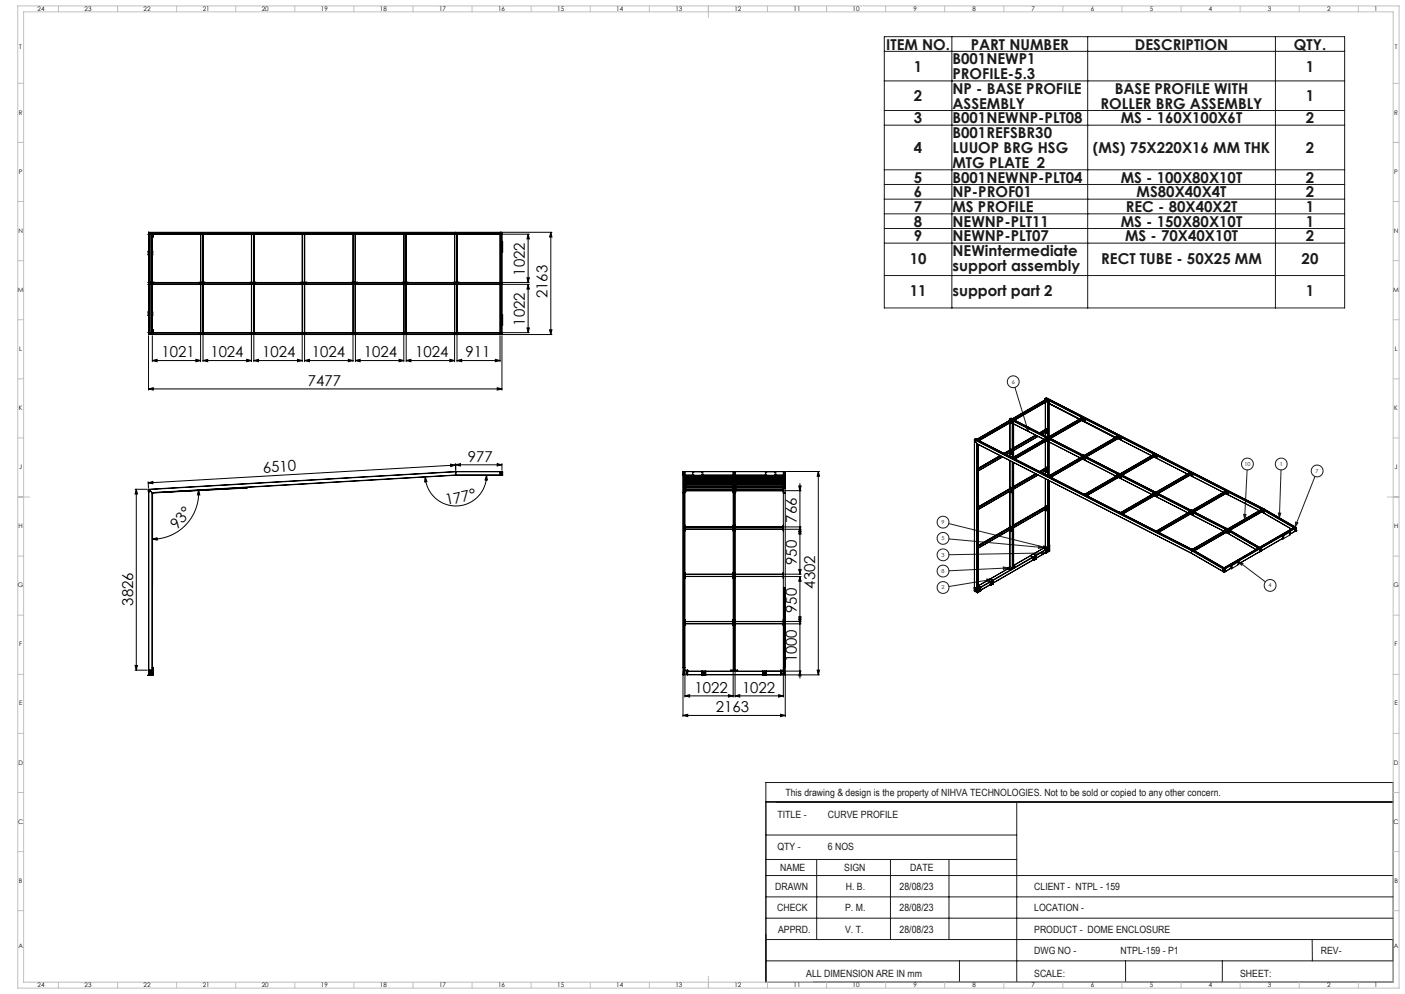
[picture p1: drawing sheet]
<svg xmlns="http://www.w3.org/2000/svg" width="1189mm" height="841mm" viewBox="0 0 1189 841" stroke-linecap="round" stroke-linejoin="round" font-family="sans-serif">
<g fill="none" stroke="#000" stroke-width=".85">
<path d="M426 197h41M426 198h22M447 198l1 4h-2zM447 198v41M466 197v86M466 197l1 4h-2zM426 239h22M446 235h2l-1 4zM426 241h22M447 241l1 4h-2zM447 241v40M446 277h2l-1 4z"/>
<path d="M465 279h2l-1 4zM126 284v46M129 284v22M170 282v24M172 282v24M213 282v24M215 282v24M256 282v24M258 282v24M299 282v24M301 282v24M342 282v24"/>
<path d="M344 282v24M385 282v24M387 282v24M423 284v22M425 284v46M426 283h41M426 281h22M129 305l4-1v2zM129 305h41M166 304l4 1-4 1zM172 305l4-1v2zM172 305h41"/>
<path d="M209 304l4 1-4 1zM215 305l4-1v2zM215 305h41M252 304l4 1-4 1zM258 305l4-1v2zM258 305h41M295 304l4 1-4 1zM301 305l4-1v2zM301 305h41M338 304l4 1-4 1zM344 305l4-1v2zM344 305h41"/>
<path d="M381 304l4 1-4 1zM387 305l4-1v2zM387 305h36M419 304l4 1-4 1zM126 329l4-1v2zM126 329h299M421 328l4 1-4 1zM381 393l4 1-4 1zM385 394l-260 15M386 393l4-1v2zM386 392v6l-1-5M386 393h39"/>
<path d="M421 392l4 1-4 1zM425 392v6M666 399h28M693 399v172M693 399l1 4h-2zM114 414h11M115 414l1 4h-2zM115 414v153M125 408l1 5M125 409l4-2v2zM168 415l1 4h-2zM168 415a39 39 0 0 1-39 41"/>
<path d="M360 404l1 3-2 1zM412 402v4h-2zM412 402a26 26 0 0 1-25 26 26 26 0 0 1-27-24M664 415h14M676 411h2l-1 4zM677 409v77M129 456l4-1v2zM664 446h14M664 448h14M677 446l1 4h-2zM677 448l1 4h-2zM664 486h14"/>
<path d="M664 488h14M676 482h2l-1 4zM677 488l1 4h-2zM677 488v86M664 526h14M664 528h14M676 522h2l-1 4zM676 524h2l-1 4zM114 563h2l-1 4zM114 567h11M578 568v38M580 568v22"/>
<path d="M620 568v22M622 568v22M646 568h32M646 571h48M663 568v22M665 568v38M677 568l1 4h-2zM692 567h2l-1 4zM580 589l4-1v2zM580 589h40M616 588l4 1-4 1zM622 589l4-1v2z"/>
<path d="M622 589h41M659 588l4 1-4 1zM578 605l4-1v2zM578 605h87M661 604l4 1-4 1zM648 678v153"/>
</g>
<g fill="none" stroke="#191924" stroke-width=".85">
<path d="M748 31h390v230h-390zM806 31v230M920 31v230M1079 31v230M748 43h390M748 68h390M748 94h390M748 106h390M748 144h390M748 156h390M748 169h390M748 181h390"/>
<path d="M748 193h390M748 206h390M748 233h390M859 328l11 37M868 362l2-1v4zM1055 398l-2 41M1084 398l-1 40M1113 403l-17 43M1052 435h2l-1 4zM1082 434h2l-1 4zM803 443l84 21M803 456l80 7"/>
<path d="M1097 442h1l-2 4zM849 480l4 1-4 1zM879 462l4 1-4 1zM881 467l5 1-4 1zM883 462l4 2h-4zM886 468l-83 1M1048 475l23 17M1048 475l4 2-1 1zM835 490h4l-4 2zM839 490l-36 6M853 481l-50 2M648 662h531v169h-531z"/>
<path d="M648 678h531M860 678v153M648 706h212M648 727h212M691 727v68M754 727v68M803 727v68M648 759h531M648 741h531M648 777h531M648 795h531M1110 795l1 18"/>
<path d="M648 813h531M812 813v18M953 813v18M1034 813v18"/>
<circle cx="857" cy="323" r="5"/>
<circle cx="1056" cy="393" r="5"/>
<circle cx="1084" cy="393" r="5"/>
<circle cx="1115" cy="398" r="5"/>
<circle cx="798" cy="456" r="5"/>
<circle cx="798" cy="442" r="5"/>
<circle cx="798" cy="469" r="5"/>
<circle cx="798" cy="497" r="5"/>
<circle cx="798" cy="483" r="5"/>
<circle cx="1075" cy="495" r="5"/>
</g>
<g fill="none" stroke="#c0c0c0" stroke-width=".85">
<path d="M15 5h1169v831h-1169zM20 10h1159v821h-1159zM49 5v5M99 5v5M149 5v5M199 5v5M249 5v5M299 5v5M349 5v5M399 5v5M449 5v5M499 5v5"/>
<path d="M549 5v5M599 5v10M649 5v5M699 5v5M749 5v5M799 5v5M849 5v5M899 5v5M949 5v5M999 5v5M1049 5v5M1099 5v5"/>
<path d="M1149 5v5M15 71h5M1179 71h5M15 121h5M1179 121h5M15 171h5M1179 171h5M15 221h5M1179 221h5M15 271h5M1179 271h5M15 321h5"/>
<path d="M1179 321h5M15 371h5M1179 371h5M15 421h10M1174 421h10M15 471h5M1179 471h5M15 521h5M1179 521h5M15 571h5M1179 571h5M15 621h5"/>
<path d="M1179 621h5M15 671h5M1179 671h5M15 721h5M1179 721h5M15 771h5M1179 771h5M49 831v5M99 831v5M149 831v5M199 831v5M249 831v5"/>
<path d="M299 831v5M349 831v5M399 831v5M449 831v5M499 831v5M549 831v5M599 826v10M649 831v5M699 831v5M749 831v5M799 831v5M849 831v5"/>
<path d="M899 831v5M949 831v5M999 831v5M1049 831v5M1099 831v5M1149 831v5"/>
</g>
<g fill="#000">
<path d="M465 279h2l-1 4zM466 197l1 4h-2zM692 567h2l-1 4zM693 399l1 4h-2z"/>
<path d="M129 305l4-1v2zM166 304l4 1-4 1zM172 305l4-1v2zM209 304l4 1-4 1zM215 305l4-1v2zM252 304l4 1-4 1zM258 305l4-1v2zM295 304l4 1-4 1zM301 305l4-1v2zM338 304l4 1-4 1zM344 305l4-1v2zM381 304l4 1-4 1z"/>
<path d="M387 305l4-1v2zM419 304l4 1-4 1zM580 589l4-1v2zM616 588l4 1-4 1zM622 589l4-1v2zM659 588l4 1-4 1zM578 605l4-1v2zM661 604l4 1-4 1z"/>
<path d="M381 393l4 1-4 1zM125 409l4-2v2z"/>
<path d="M421 392l4 1-4 1zM386 393l4-1v2zM421 328l4 1-4 1zM126 329l4-1v2z"/>
<path d="M115 414l1 4h-2zM114 563h2l-1 4zM447 198l1 4h-2zM446 235h2l-1 4zM447 241l1 4h-2zM446 277h2l-1 4zM676 411h2l-1 4zM677 446l1 4h-2zM677 448l1 4h-2zM676 482h2l-1 4zM677 488l1 4h-2zM676 522h2l-1 4zM676 524h2l-1 4zM677 568l1 4h-2z"/>
<path d="M360 404l1 3-2 1zM412 402v4h-2z"/>
<path d="M129 456l4-1v2zM168 415l1 4h-2z"/>
</g>
<path d="M868 362l2-1v4zM1048 475l4 2-1 1zM1052 435h2l-1 4zM1082 434h2l-1 4zM1097 442h1l-2 4zM835 490h4l-4 2zM849 480l4 1-4 1zM881 467l5 1-4 1zM879 462l4 1-4 1zM883 462l4 2h-4z" fill="#191924"/>
<g fill="none" stroke="#000" stroke-width=".85">
<path d="M125 198h1M125 198h.1M126 198h262M126 198h.1M126 198h299M126 197h299M126 197h.1M126 197v86M126 198v41M127 198v41M129 198v41M129 198h.1"/>
<path d="M129 198v2M129 198h1M130 198h.1M130 198v2M168 198h1M168 198h.1M169 198h.1M170 198v41M172 198v41M173 198h.1M211 198h1M211 198h.1"/>
<path d="M212 198h.1M213 198v41M215 198v41M216 198h.1M254 198h1M254 198h.1M255 198h.1M256 198v41M258 198v41M259 198h.1M297 198h1M297 198h.1"/>
<path d="M298 198h.1M299 198v41M301 198v41M302 198h.1M340 198h.1M341 198h.1M342 198v41M344 198v41M345 198h.1M383 198h1M383 198h.1M384 198h.1"/>
<path d="M385 198v41M386 198h.1M386 197h.1M386 197v1M387 198v41M388 198h.1M423 197h.1M423 197v86M423 198v41h-35M423 198h-35M425 197h.1M425 197v86"/>
<path d="M425 198v41M425 197v1M126 200v1M126 213v3M126 201h.1M129 213h.1M129 216h.1M129 200h.1M129 200v1M129 200h1M129 213v3M130 200l-1 1"/>
<path d="M425 205v8M126 239h299M126 237h.1M129 237h.1M130 239h.1M130 239h-5h263M169 239h-1M169 239h.1M169 239h4M173 239h.1M212 239h-1M212 239h.1"/>
<path d="M212 239h4M216 239h.1M255 239h-1M255 239h.1M255 239h4M259 239h.1M298 239h-1M298 239h4M298 239h.1M302 239h.1M340 239h.1M341 239h4"/>
<path d="M345 239h.1M384 239h-1M384 239h4M384 239h.1M386 239h.1M386 239v1M388 239h.1M425 239v1M126 240h.1M126 242v1M126 240h299M126 241v41h299"/>
<path d="M126 241v40M127 241v40M129 241v40M129 242v1M130 241h.1M168 241h1M169 241h4M169 241h.1M170 241v40M172 241v40M173 241h.1M211 241h1"/>
<path d="M212 241h.1M212 241h4M213 241v40M215 241v40M216 241h.1M254 241h1M255 241h4M255 241h.1M256 241v40M258 241v40M259 241h.1M297 241h1"/>
<path d="M298 241h4M298 241h.1M299 241v40M301 241v40M302 241h.1M340 241h.1M341 241h.1M341 241h4M342 241v40M344 241v40M345 241h.1M383 241h1"/>
<path d="M384 241h4M384 241h.1M385 241v40M386 240h.1M387 241v40M388 241h-263h5M388 241h.1M388 241h35v40h-35M425 240v42M126 264v3M126 279h.1M129 279h1z"/>
<path d="M129 267h.1M129 264h.1M129 279h.1M129 264v3M129 279v2M130 279v2M425 266v9M125 281h1M125 281h.1M126 281h262M126 283h.1M126 283h299"/>
<path d="M129 281h.1M129 281h1M130 281h.1M168 281h1M168 281h.1M169 281h.1M173 281h.1M211 281h1M211 281h.1M212 281h.1M216 281h.1M254 281h1"/>
<path d="M254 281h.1M255 281h.1M259 281h.1M297 281h1M297 281h.1M298 281h.1M302 281h.1M340 281h.1M345 281h.1M383 281h1M383 281h.1M384 281h.1"/>
<path d="M386 283h.1M386 282h.1M386 282v1M388 281h.1M423 283h.1M425 283h.1M425 282v1M884 337v1M884 337h.1M884 337l3 2M884 337l4 2M885 337h.1"/>
<path d="M885 337l184 94M885 337l185 95M885 338h.1M885 338l-28 16M885 338h1M885 337h1M885 337l184 93M886 340l2 1M886 340l1 1M886 338l1 1M886 338l-28 17M887 339h.1"/>
<path d="M887 339l-29 16M887 340h.1M887 339h1M888 339h.1M888 339h-1M888 339v2M854 355v1M854 355h.1M854 355l186 94M855 355h.1M855 358v23M855 354h.1"/>
<path d="M855 354l184 94M855 358v22M855 355l-28 17M855 355l1 1M855 354h1M856 354h.1M856 354l185 95M856 357l2 1M856 357l1 1M856 356h1M856 356l-28 16M857 358h.1"/>
<path d="M857 354h.1M857 358l27 14M857 354l1 1M857 356v1M857 358v29M857 356l-29 17M857 356h1M857 356h.1M858 358h.1M858 356v2M858 359v28M858 355h.1"/>
<path d="M859 355l28-16zM859 356h.1M885 340v23M885 340v22M887 341h.1M887 341l27 13M887 341v29M887 341l26 14M888 341h.1M888 342v27M915 353v1M915 353h.1"/>
<path d="M915 353l3 1M915 356l29 14M916 353h.1M916 353l-29 17M916 356l28 14M916 353l1 1M916 355l2 1M917 354h.1M917 354l-29 17M917 354v1M917 355h.1M917 355l-28 16"/>
<path d="M918 354v1M918 355v1M918 356h.1M918 355h.1M825 372v126M825 372h.1M825 372l183 94M825 372l2 3M825 371h.1M825 371l184 94M825 371v1M826 371h.1"/>
<path d="M827 372h.1M827 375h.1M827 375l181 93M827 375v124M827 372h1M827 376v120M828 376v120M828 372h.1M829 373l28-16zM829 373h.1M855 380h.1M855 380h1"/>
<path d="M876 368l-18 11M877 368l-19 11M877 369l-19 11M882 367l3-2zM885 370v1M885 366h.1M885 366v3M885 374v22M885 363h.1M885 363l-5 3 5-3M885 370h.1M885 373v22"/>
<path d="M885 363v1M885 362h.1M885 366l1 1M885 362l1 1M885 364h.1M885 364l-5 3M885 364v1M886 371h.1M886 373l28 14M886 371l-29 16 1 1M886 371h1M886 363h.1"/>
<path d="M886 369h.1M886 367h.1M886 363v4M886 373h2M887 373v29M887 373v30M887 371v1M887 371l-29 17M887 370h.1M887 372h.1M887 372l-28 16M887 370l1 1"/>
<path d="M887 372l-29 16M888 372h.1M888 372v1M888 373h.1M888 374v28M888 371h.1M889 371h.1M945 368v1M945 368h.1M945 368l3 2M946 369h.1M946 371l29 15"/>
<path d="M946 369l-29 16M946 369l1 1M947 371l1 1M947 370h.1M947 370l-28 16M947 370l-28 17M948 370h.1M948 370v2M949 372h.1M386 399h.1M386 399h39v3h-39M386 399h39"/>
<path d="M386 399v3M386 399l-260 15M423 399v3M423 399h.1M425 399h.1M425 399v3M578 399h.1M578 399v3M578 399h87M578 399v172M586 399v3M595 399v3"/>
<path d="M620 399v3M621 399h.1M622 399h.1M622 399v3M648 399v3M657 399v3M665 399h.1M665 399l-1 3M665 399v18M828 398l20-11-20 12M846 385l-18 11 18-10M847 386l-19 11"/>
<path d="M850 384l5-3zM852 385l3-2zM855 383l1 1M855 383v3M855 390v23M855 390v22M855 381h.1M855 381l-5 3M855 383h.1M855 381v2M856 380h.1M856 387h.1"/>
<path d="M856 384h.1M856 380v4M857 391v90M858 391v89M858 381l20-12-20 12M858 388h.1M859 388h.1M885 399h.1M885 398v3M885 396h.1M885 396l-5 3M885 399v2"/>
<path d="M885 395h.1M885 399h1M885 395l1 1M885 396v1M885 398l-3 2M885 397v1M885 397l-5 2M886 396h.1M886 399h.1M886 396v3M915 386v1M915 386h.1"/>
<path d="M916 386h.1M916 388l28 15M916 386l-29 17M916 386l1 1M916 385h.1M917 388l1 1M917 387h.1M917 387l-28 16M917 385h.1M917 385l2 1M917 388h.1M917 388l-28 16"/>
<path d="M917 387v1M917 387l-28 17M918 388h.1M918 388v1M918 389h.1M918 388l1 1M919 389h-1M919 386h.1M920 387h.1M976 384l-1 1M976 384h.1M976 384h-1"/>
<path d="M976 384l3 2M976 384l-28 17M976 387l29 14M976 384l2 1M977 386l2 1M978 385h.1M978 385l-29 17M978 385v1M978 386h.1M979 386h.1M979 385v1M979 387h.1"/>
<path d="M979 386v1M1006 400h.1M1006 399h.1M1006 399v1M1006 399l3 2M1007 400h.1M1007 400l1 1M1007 400l-29 17h1M126 414v2M126 414h.1M126 416h.1M126 414v157"/>
<path d="M126 414v154M126 414l3 3M129 417h.1M129 417v151M129 417v148M129 417v80M138 416l71-3-80 4M386 402h.1M386 402h39M386 402l-257 15M423 402h.1M423 402h2"/>
<path d="M425 402h.1M578 402v163M578 417h2M579 402v-3v166M580 409h.1M580 407h.1M580 411h.1M580 414h.1M580 413h.1M580 416h.1M580 408h.1M580 406h.1"/>
<path d="M580 404h.1M580 403h.1M580 402v165h2M580 409h40M580 413v1M580 407h40M580 403v1M580 405h40M580 413h40M580 408h40M580 403h40M580 410h40"/>
<path d="M580 415h40M580 412h40M580 402h40M586 402h-8h87h-8M595 402h53M620 411h.1M620 413v1M620 411v2M620 414h.1M620 416h.1M620 414v2M620 408h.1"/>
<path d="M620 409h.1M620 403v1M620 404h.1M620 406h.1M620 404v2M620 402v1M620 408v1M620 413h.1M620 403h.1M620 402l1 165M620 417h2M620 409v2"/>
<path d="M620 411h-40l40 1M620 414h-40h40M620 407v1M620 404h-40h40M620 402v165M621 402h.1M622 402h.1M622 402v165M622 414h41h-41M622 409v2M622 404h41h-41M622 407v1"/>
<path d="M622 411h41l-41 1M622 411h.1M622 414h.1M622 416h.1M622 409h.1M622 406h.1M622 404h.1M622 413h.1M622 408h.1M622 403h.1M622 414v2M622 404v2"/>
<path d="M622 403v1M622 413v1M622 411v2M622 405h41M622 413h41M622 408h41M622 403h41M622 410h41M622 415h41M622 402v1M622 408v1M622 412h41"/>
<path d="M622 407h41M622 402h41M663 416h.1M663 411h.1M663 409h-41M663 406h.1M663 403v1M663 404h.1M663 408h.1M663 407h-41M663 409h.1M663 413v1"/>
<path d="M663 414h.1M663 407h.1M663 402v15M663 413h.1M663 403h.1M663 417h.1M663 417v150h-2M663 417h2M663 413h2M663 402v-3v14M665 417h.1M665 402l-1 11"/>
<path d="M665 417v154M855 416h.1M855 416v30M855 413h.1M855 413l-27 16M855 416v29M855 412h.1M855 413v1M855 416l1 1M855 412l1 1M855 414h.1M855 414l-27 15"/>
<path d="M855 415h.1M855 415l-27 16M855 414v1M855 414l-27 16M856 413h.1M856 417h.1M856 413v4M876 401l-18 11M877 401l-19 11M878 402l-20 12M885 405v24M885 405v23"/>
<path d="M886 402h.1M887 406v57M887 406v55M887 406h.1M887 403h.1M887 403h2M888 407v54M889 403h.1M889 404h.1M889 404h1M917 418h.1M918 418h.1"/>
<path d="M918 418l1 1M919 419h.1M920 419l28-16zM920 419h.1M946 401l-1 1M946 401h.1M946 402l-28 16M946 404l29 14M946 402h2M947 401h.1M947 404h2M948 402v1"/>
<path d="M948 402l-29 17M948 401h.1M948 401l1 1M948 403h.1M948 403l-29 16M949 403h.1M949 403v1M949 404v1M949 404h.1M949 402h.1M950 402l28-16zM950 402h.1"/>
<path d="M976 417h.1M976 417v1M977 417h.1M977 417l-29 17M977 419l28 15M977 417l1 1M977 416h.1M977 416l3 2M977 419l2 1M978 418h.1M978 418l-29 16M978 419h.1"/>
<path d="M978 418v1M978 418l-28 17M978 419l-28 16M979 419h.1M979 419v1M979 420h.1M979 417h.1M980 418l28-17zM980 418h.1M1007 402l28 15M1007 402l2 1M1008 401h.1"/>
<path d="M1008 401l-29 16M1008 401l-28 16M1009 401h.1M1009 403h.1M1009 401v2M1036 415v1M1036 415h.1M1036 415l3 2M1037 415h.1M1037 415l-28 17M1037 418l29 14M1037 415l1 1"/>
<path d="M1038 417l2 1M1038 416h1M1038 416l-28 17M1039 417h.1M1039 417l-28 16M1039 416v1M1039 416l-29 17M1039 417h1M1040 417v1M1040 418h.1M1040 417h.1M885 431l1 1"/>
<path d="M885 428h.1M885 431v31M885 429h.1M885 429l-27 15 27-15M885 428h1M885 429l-27 16M885 431h.1M885 429v2M886 428h.1M886 432h.1M886 428v4M947 433h.1"/>
<path d="M948 434h1M949 434h.1M950 435h.1M1006 432v1M1006 432h.1M1007 433h.1M1007 433l-29 16M1007 433h1M1007 435l29 14M1008 432h.1M1008 435l2 1M1008 433h.1"/>
<path d="M1008 433l-28 17M1009 432h.1M1009 432l1 1M1009 434l-29 16M1009 434h.1M1009 434l-28 16M1010 434h.1M1010 434v2M1010 434v1M1010 435v1M1010 433h.1M1011 433h.1"/>
<path d="M1067 430v2M1067 430h.1M1067 430l3 2M1068 431l-29 17M1068 433v1M1068 431l1 1M1068 433l2 1M1068 433h.1M1068 434h.1M1068 433l25 15M1069 431h-1M1069 431l27 16"/>
<path d="M1069 432h.1M1069 432l-29 16h-1M1069 432l-28 17M1069 432l-29 16M1069 430l28 16M1069 430v1M1069 433h.1M1069 430h.1M1069 430l27 16M1070 432h.1M1070 432v2M1070 432l25 14"/>
<path d="M1070 434h.1M580 449h.1M580 444h.1M580 448h40M580 446h40M620 449h.1M620 445h.1M620 445v4M620 444h.1M622 449h.1M622 444h.1M622 445v4"/>
<path d="M622 448h41M622 446h41M663 449h.1M663 445h.1M663 444h.1M855 449h.1M855 448v31M855 446h.1M855 446l-27 16M855 449v31M855 445h.1M855 449h1"/>
<path d="M855 445l1 1M855 446v1M855 448h.1M855 448l-27 16M855 447v1M855 447l-27 15M856 446h.1M856 449h.1M856 446v3M858 446l27-15zM978 449h.1M979 449h.1"/>
<path d="M979 449l1 1M980 450h.1M981 450h.1M1037 448v1M1037 448h.1M1037 448l3 1M1038 448l-29 17M1038 451h.1M1038 448l1 1M1038 447h.1M1038 450l2 1M1038 450v1"/>
<path d="M1038 451l25 14M1039 448l27 16v3M1039 448l-1 1M1039 449h.1M1039 449l-29 17-1-1M1039 448h.1M1039 449v1M1039 449l-29 17M1039 448l28 16M1039 450h.1M1040 449v1M1040 449h.1"/>
<path d="M1040 450v1M1040 450l25 14M1040 450h.1M1040 451h.1M1041 449h.1M1085 456l-37 21 18-10M1085 456l-18 10M1085 453l1 1M1085 456h1M1085 453v3M1086 454v2M1092 450v2l-6 4"/>
<path d="M1092 450h-1l-6 3M1092 450l-6 4M1095 446l-29 17-27-15M1096 446h.1M1096 449h.1M1096 447v2M1096 446l-61 35M1096 446h1M1096 447h.1M1097 446v1M1097 449h.1M1097 449h-1"/>
<path d="M1097 446l-1 1M1097 447h-1M1097 447h.1M1097 446h.1M1097 446l-61 36M1097 446v3M1097 449l-5 3M855 479v1M855 479l-2 2M855 480l2 1M858 478l1 1M859 479v1"/>
<path d="M859 479l-4 3M872 470h.1M872 470l2 1M872 470l-14 8M874 474h1M874 474h.1M874 471l-19 11-2-1M874 471l-34 20M874 471h.1M874 469h.1M874 469l-2 1M874 471v3"/>
<path d="M874 469l3 1M875 474h.1M875 472v1zM875 472h.1M875 473l1-1-1 1zM876 473h-1M876 471v1zM876 471h.1M876 471v1M877 470v3M877 470l-3 1M877 473h.1"/>
<path d="M877 473l-3 1M877 473l-2 1M883 463l2 2M883 463v1M883 463h.1M883 464h.1M883 464l-9 5M883 463l2 1M883 464l2 1M883 464l-8 5 1 1 9-5M884 463h.1M885 462h.1"/>
<path d="M885 462l-2 1M885 462l2 1M885 464h.1M885 464v4M885 465h.1M885 468h.1M885 467l-8 5 8-4M885 465l-11 6M885 464v1M885 465h1M885 465v3M885 468h1"/>
<path d="M886 465h-1M886 465h.1M886 468h.1M886 465v3M886 465v1M886 467h.1M886 466v1M887 463l-2 1M887 464h.1M887 462v2M887 462h.1M887 464l-2 1"/>
<path d="M887 461v1M887 464l-1 1M887 465h.1M887 466h.1M888 466h.1M888 464h.1M888 466h-1M888 464l-1 1M888 464v1M888 463h.1M888 462h.1M888 461h.1"/>
<path d="M888 461h-1M888 465h-1M888 461l-1 1M888 461v5l-2 2M1008 464h.1M1008 464l3 2M1008 466l28 16M1008 466v2M1008 468h.1M1008 468l28 16M1008 466h.1M1009 465h.1"/>
<path d="M1009 465l28 16M1009 465l-1 1M1009 465l27 15M1011 466h.1M1011 466l28-16zM1042 479h.1M1042 479v2M1048 475v3l-6 3M1048 475l-6 4M1066 467h.1M1066 464v3M1066 464h.1"/>
<path d="M1067 464h.1M1067 464v2M1067 466h.1M1067 466l-1 1M1067 464h-1M580 484h.1M580 489h.1M580 486h40M580 488h40M620 489h.1M620 485h.1M620 484h.1"/>
<path d="M620 485v4M622 484h.1M622 489h.1M622 485v4M622 486h41M622 488h41M663 489h.1M663 485h.1M663 484h.1M663 497h2M663 497v68M664 497v68"/>
<path d="M824 498l1 2M825 497l2 1M825 497v1M825 497h.1M825 500h.1M825 498h.1M825 498v2M825 498l2 1M825 498h-1M827 499h.1M827 499l-2 1M827 499v2"/>
<path d="M827 498h.1M827 496v2M827 496h.1M827 498v1M827 496v1M827 496v5M827 497v4M828 497h.1M828 498h.1M828 496v1M828 496h.1M828 499h.1"/>
<path d="M828 496h-1M828 495l1 2M828 496h1M828 496v2M829 496l-1 1M829 496h.1M829 496v1M829 498h.1M829 500h.1M829 499h.1M829 499v1M829 497h1"/>
<path d="M829 497h-1M829 497h.1M829 497l-1 1M830 497h.1M830 497l-2 1M830 497v3l-3 1M836 491h.1M836 491l-8 5M836 491l2 1M838 495h.1M838 492l-10 6M838 492l-8 5"/>
<path d="M838 495l-8 4M838 492h.1M838 492v3M838 490l-2 1M838 490l2 1M839 493h.1M839 493h-1M839 494h.1M839 494h1M840 492h.1M840 492l-1 1M840 494h-1"/>
<path d="M840 494v-1l-1 1M840 491h.1M840 491l-2 1M840 493l34-19zM840 494l-2 1M840 494h1M840 491v3M841 494h.1M841 494l-3 1M853 481h.1M853 480v1M853 481l-15 9"/>
<path d="M853 481l2 1M854 480h.1M855 482h.1M855 482l-15 9-2-1M856 481h.1M857 481h.1M858 480l-1 1M858 480h.1M859 480l-4 2M1035 481v3M1035 481h.1M1035 483v1"/>
<path d="M1035 483h.1M1035 481v2M1035 481l1 1M1035 484h1M1035 484h.1M1036 482h.1M1036 482v2M1036 484h.1M1037 481h.1M1037 484h.1M1037 484h-1M1037 481l-1 1"/>
<path d="M1037 483v1M1037 481v2M1042 481l-5 3M1042 481h.1M1042 481l-6 3M826 501h1M826 501h.1M827 501h.1M827 501h-1M827 501v1M828 500v1M828 500h.1"/>
<path d="M580 525h.1M580 529h.1M580 524h.1M580 524v1M580 526h40M580 528h40M620 529h.1M620 525v4M620 525h.1M620 524v1M622 524v1M622 525h.1"/>
<path d="M622 529h.1M622 525v4M622 526h41M622 528h41M663 529h.1M663 524v1M663 525h.1M663 524h.1M125 571h.1M125 571h2M126 567h3M126 568h.1"/>
<path d="M126 568h3M127 571h.1M127 570h.1M127 569h.1M127 570v1M127 569v1M127 570h1M127 569h1M128 571h.1M128 569h.1M128 570h.1M128 569v1"/>
<path d="M128 571h1M128 570v1M128 570v-2h-1v3M128 571h1zM129 568h-3v3h1h-1M129 567h.1M129 568h.1M129 571h1M129 565h1M129 567v1M129 565h.1M129 565v2"/>
<path d="M129 568v3M129 571h.1M129 565v6M130 565v6M578 571h.1M578 571h16M578 565h2M578 565h.1M580 567h2M582 567v4M582 567h.1M582 567v1"/>
<path d="M582 571h.1M582 571h12M582 568h36M582 568h12M594 571h.1M594 568h.1M594 568v3M594 571h3M594 569h.1M595 569v1M595 569h.1M595 570v1"/>
<path d="M595 571h.1M595 570h.1M595 571h1M595 570h1M596 570h.1M596 571h.1M596 569h.1M596 570v1M596 570h-1v1h1M596 569v1M597 571h.1M597 568v3"/>
<path d="M597 568h.1M597 571h48M597 568h48M618 567h6M618 568h1M619 567l-1 1M619 567h5M619 568h5M619 567v1M624 567h.1M624 568h.1M624 567v1"/>
<path d="M624 568h37M645 568v3M645 571h.1M645 568h.1M645 571h3M646 569h.1M646 570h.1M646 569v1M646 570h2v1h-2M646 570v1M646 571h.1M646 571h1"/>
<path d="M646 570h1M647 571h.1M647 570h.1M647 569h.1M647 570v1M648 569v1M648 569h.1M648 571h.1M649 571h.1M649 568h.1M649 571h12M649 568h12"/>
<path d="M649 568l-1 3M661 567h.1M661 571h.1M661 567v4M661 567v1M661 567h2M664 565h-1M664 565h1M665 571h-1M665 571h-16"/>
<circle cx="857" cy="357" r=".1"/>
<circle cx="885" cy="363" r=".1"/>
<circle cx="948" cy="371" r=".1"/>
<circle cx="587" cy="400" r=".2"/>
<circle cx="594" cy="400" r=".2"/>
<circle cx="649" cy="400" r=".2"/>
<circle cx="656" cy="400" r=".2"/>
<circle cx="885" cy="399" r=".1"/>
<circle cx="885" cy="396" r=".1"/>
<circle cx="918" cy="388" r=".1"/>
<circle cx="587" cy="401" r=".2"/>
<circle cx="594" cy="401" r=".2"/>
<circle cx="649" cy="401" r=".2"/>
<circle cx="656" cy="401" r=".2"/>
<circle cx="948" cy="403" r=".1"/>
<circle cx="979" cy="419" r=".1"/>
<circle cx="1009" cy="402" r=".1"/>
<circle cx="1039" cy="417" r=".1"/>
<circle cx="885" cy="429" r=".1"/>
<circle cx="1009" cy="435" r=".1"/>
<circle cx="855" cy="446" r=".1"/>
<circle cx="1086" cy="454" r=".2"/>
<circle cx="1086" cy="455" r=".2"/>
<circle cx="1091" cy="452" r=".1"/>
<circle cx="1091" cy="451" r=".1"/>
<circle cx="858" cy="479" r=".2"/>
<circle cx="1043" cy="479" r=".1"/>
<circle cx="1048" cy="477" r=".1"/>
<circle cx="1048" cy="476" r=".1"/>
<circle cx="839" cy="493" r=".3"/>
<circle cx="840" cy="493" r=".3"/>
<circle cx="1043" cy="480" r=".1"/>
<circle cx="579" cy="565" r=".2"/>
<circle cx="579" cy="567" r=".2"/>
<circle cx="579" cy="567" r=".3"/>
<circle cx="579" cy="565" r=".3"/>
<circle cx="579" cy="568" r=".2"/>
<circle cx="579" cy="570" r=".2"/>
<circle cx="579" cy="570" r=".3"/>
<circle cx="579" cy="568" r=".3"/>
<circle cx="581" cy="568" r=".3"/>
<circle cx="581" cy="570" r=".3"/>
<circle cx="581" cy="568" r=".2"/>
<circle cx="581" cy="570" r=".2"/>
<circle cx="595" cy="569" r=".4"/>
<circle cx="595" cy="569" r=".3"/>
<circle cx="596" cy="569" r=".3"/>
<circle cx="596" cy="569" r=".4"/>
<circle cx="646" cy="569" r=".4"/>
<circle cx="646" cy="569" r=".3"/>
<circle cx="648" cy="569" r=".4"/>
<circle cx="648" cy="569" r=".3"/>
<circle cx="661" cy="570" r=".3"/>
<circle cx="662" cy="568" r=".2"/>
<circle cx="662" cy="570" r=".2"/>
<circle cx="662" cy="568" r=".3"/>
<circle cx="663" cy="570" r=".3"/>
<circle cx="663" cy="568" r=".3"/>
<circle cx="664" cy="568" r=".2"/>
<circle cx="664" cy="570" r=".2"/>
<circle cx="664" cy="565" r=".3"/>
<circle cx="664" cy="567" r=".3"/>
<circle cx="664" cy="567" r=".2"/>
<circle cx="664" cy="565" r=".2"/>
</g>
<g font-size="12.7" fill="#191924">
<text x="750" y="42">ITEM NO.</text>
<text x="821" y="42">PART NUMBER</text>
<text x="960" y="42">DESCRIPTION</text>
<text x="1095" y="42">QTY.</text>
<text x="806" y="54">B001NEWP1</text>
<text x="773" y="61">1</text>
<text x="1105" y="61">1</text>
<text x="806" y="67">PROFILE-5.3</text>
<text x="806" y="79">NP - BASE PROFILE</text>
<text x="943" y="79">BASE PROFILE WITH</text>
<text x="773" y="86">2</text>
<text x="1105" y="86">1</text>
<text x="806" y="92">ASSEMBLY</text>
<text x="931" y="92">ROLLER BRG ASSEMBLY</text>
<text x="773" y="104">3</text>
<text x="806" y="104">B001NEWNP-PLT08</text>
<text x="949" y="104">MS - 160X100X6T</text>
<text x="1105" y="104">2</text>
<text x="806" y="117">B001REFSBR30</text>
<text x="773" y="130">4</text>
<text x="806" y="130">LUUOP BRG HSG</text>
<text x="925" y="130">(MS) 75X220X16 MM THK</text>
<text x="1105" y="130">2</text>
<text x="806" y="142">MTG PLATE_2</text>
<text x="773" y="155">5</text>
<text x="806" y="155">B001NEWNP-PLT04</text>
<text x="949" y="155">MS - 100X80X10T</text>
<text x="1105" y="155">2</text>
<text x="773" y="167">6</text>
<text x="806" y="167">NP-PROF01</text>
<text x="962" y="167">MS80X40X4T</text>
<text x="1105" y="167">2</text>
<text x="773" y="179">7</text>
<text x="806" y="179">MS PROFILE</text>
<text x="953" y="179">REC - 80X40X2T</text>
<text x="1105" y="179">1</text>
<text x="773" y="192">8</text>
<text x="806" y="192">NEWNP-PLT11</text>
<text x="949" y="192">MS - 150X80X10T</text>
<text x="1105" y="192">1</text>
<text x="773" y="204">9</text>
<text x="806" y="204">NEWNP-PLT07</text>
<text x="952" y="204">MS - 70X40X10T</text>
<text x="1105" y="204">2</text>
<text x="806" y="217">NEWintermediate</text>
<text x="770" y="223">10</text>
<text x="932" y="223">RECT TUBE - 50X25 MM</text>
<text x="1102" y="223">20</text>
<text x="806" y="229">support assembly</text>
<text x="770" y="250">11</text>
<text x="806" y="250">support part 2</text>
<text x="1105" y="250">1</text>
</g>
<g font-size="12.7">
<text x="444" y="233" transform="rotate(-90 444 233)">1022</text>
<text x="463" y="252" transform="rotate(-90 463 252)">2163</text>
<text x="444" y="276" transform="rotate(-90 444 276)">1022</text>
<text x="137" y="302">1021</text>
<text x="178" y="302">1024</text>
<text x="222" y="302">1024</text>
<text x="264" y="302">1024</text>
<text x="308" y="302">1024</text>
<text x="351" y="302">1024</text>
<text x="394" y="302">911</text>
<text x="261" y="326">7477</text>
<text x="396" y="390">977</text>
<text x="223" y="400" transform="rotate(-3 223 400)">6510</text>
<text x="378" y="428" transform="rotate(-12 378 428)">177°</text>
<text x="674" y="442" transform="rotate(-90 674 442)">766</text>
<text x="150" y="448" transform="rotate(-48 150 448)">93°</text>
<text x="674" y="478" transform="rotate(-90 674 478)">950</text>
<text x="690" y="498" transform="rotate(-90 690 498)">4302</text>
<text x="113" y="512" transform="rotate(-90 113 512)">3826</text>
<text x="674" y="519" transform="rotate(-90 674 519)">950</text>
<text x="674" y="560" transform="rotate(-90 674 560)">1000</text>
<text x="588" y="586">1022</text>
<text x="628" y="586">1022</text>
<text x="606" y="603">2163</text>
</g>
<g font-size="8.5" fill="#191924">
<text x="665" y="674">This drawing &amp; design is the property of NIHVA TECHNOLOGIES. Not to be sold or copied to any other concern.</text>
<text x="658" y="692">TITLE -</text>
<text x="701" y="692">CURVE PROFILE</text>
<text x="658" y="719">QTY -</text>
<text x="701" y="719">6 NOS</text>
<text x="660" y="737">NAME</text>
<text x="714" y="737">SIGN</text>
<text x="770" y="737">DATE</text>
<text x="656" y="753">DRAWN</text>
<text x="716" y="753">H. B.</text>
<text x="761" y="753">28/08/23</text>
<text x="875" y="753">CLIENT - NTPL - 159</text>
<text x="658" y="771">CHECK</text>
<text x="715" y="771">P. M.</text>
<text x="761" y="771">28/08/23</text>
<text x="875" y="771">LOCATION -</text>
<text x="659" y="789">APPRD.</text>
<text x="715" y="789">V. T.</text>
<text x="761" y="789">28/08/23</text>
<text x="875" y="789">PRODUCT - DOME ENCLOSURE</text>
<text x="875" y="807">DWG NO -</text>
<text x="948" y="807">NTPL-159 - P1</text>
<text x="1118" y="807">REV-</text>
<text x="682" y="826">ALL DIMENSION ARE IN mm</text>
<text x="875" y="826">SCALE:</text>
<text x="1049" y="826">SHEET:</text>
</g>
<g font-size="5.3">
<text x="32" y="9">24</text>
<text x="72" y="9">23</text>
<text x="122" y="9">22</text>
<text x="172" y="9">21</text>
<text x="222" y="9">20</text>
<text x="272" y="9">19</text>
<text x="322" y="9">18</text>
<text x="372" y="9">17</text>
<text x="422" y="9">16</text>
<text x="472" y="9">15</text>
<text x="522" y="9">14</text>
<text x="572" y="9">13</text>
<text x="622" y="9">12</text>
<text x="672" y="9">11</text>
<text x="722" y="9">10</text>
<text x="773" y="9">9</text>
<text x="823" y="9">8</text>
<text x="873" y="9">7</text>
<text x="923" y="9">6</text>
<text x="973" y="9">5</text>
<text x="1023" y="9">4</text>
<text x="1073" y="9">3</text>
<text x="1123" y="9">2</text>
<text x="1163" y="9">1</text>
<text x="16" y="42">T</text>
<text x="1180" y="42">T</text>
<text x="16" y="97">R</text>
<text x="1180" y="97">R</text>
<text x="16" y="147">P</text>
<text x="1180" y="147">P</text>
<text x="16" y="197">N</text>
<text x="1180" y="197">N</text>
<text x="15" y="247">M</text>
<text x="1179" y="247">M</text>
<text x="16" y="297">L</text>
<text x="1180" y="297">L</text>
<text x="16" y="347">K</text>
<text x="1180" y="347">K</text>
<text x="16" y="397">J</text>
<text x="1180" y="397">J</text>
<text x="16" y="447">H</text>
<text x="1180" y="447">H</text>
<text x="15" y="497">G</text>
<text x="1179" y="497">G</text>
<text x="16" y="547">F</text>
<text x="1180" y="547">F</text>
<text x="16" y="597">E</text>
<text x="1180" y="597">E</text>
<text x="16" y="647">D</text>
<text x="1180" y="647">D</text>
<text x="15" y="697">C</text>
<text x="1179" y="697">C</text>
<text x="16" y="747">B</text>
<text x="1180" y="747">B</text>
<text x="16" y="802">A</text>
<text x="1180" y="802">A</text>
<text x="32" y="835">24</text>
<text x="72" y="835">23</text>
<text x="122" y="835">22</text>
<text x="172" y="835">21</text>
<text x="222" y="835">20</text>
<text x="272" y="835">19</text>
<text x="322" y="835">18</text>
<text x="372" y="835">17</text>
<text x="422" y="835">16</text>
<text x="472" y="835">15</text>
<text x="522" y="835">14</text>
<text x="572" y="835">13</text>
<text x="622" y="835">12</text>
<text x="672" y="835">11</text>
<text x="722" y="835">10</text>
<text x="773" y="835">9</text>
<text x="823" y="835">8</text>
<text x="873" y="835">7</text>
<text x="923" y="835">6</text>
<text x="973" y="835">5</text>
<text x="1023" y="835">4</text>
<text x="1073" y="835">3</text>
<text x="1123" y="835">2</text>
<text x="1163" y="835">1</text>
</g>
<g font-size="4.7" fill="#191924">
<text x="856" y="325">6</text>
<text x="1053" y="394">10</text>
<text x="1083" y="394">1</text>
<text x="1113" y="400">7</text>
<text x="797" y="443">9</text>
<text x="797" y="457">5</text>
<text x="797" y="471">3</text>
<text x="797" y="485">8</text>
<text x="1074" y="497">4</text>
<text x="797" y="499">2</text>
</g>
</svg>
